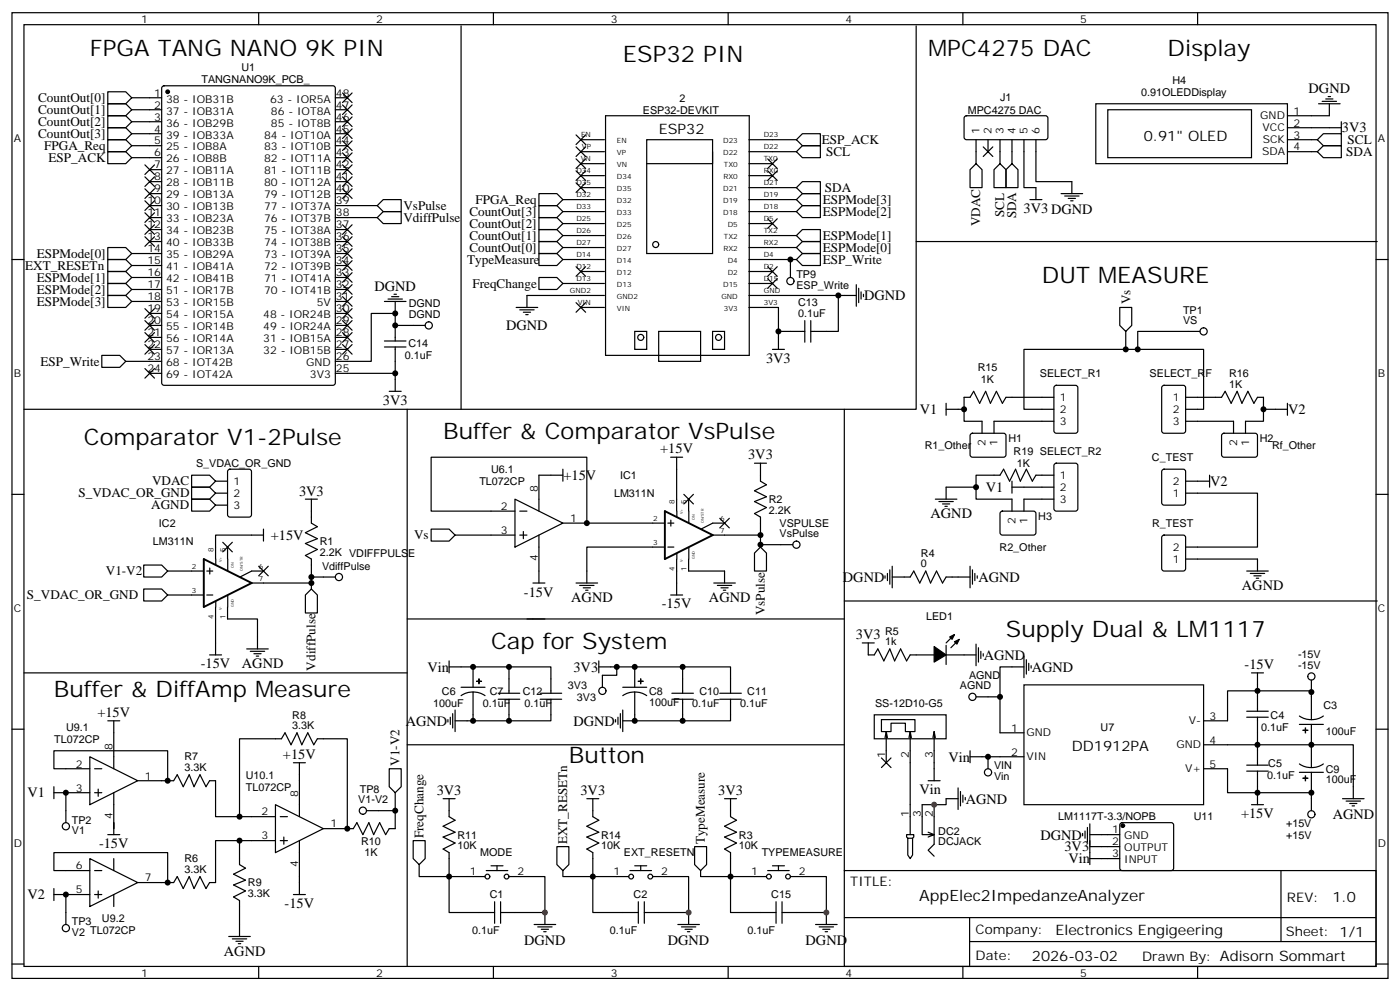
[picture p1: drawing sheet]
<svg xmlns="http://www.w3.org/2000/svg" width="412mm" height="292mm" viewBox="0 0 412 292" stroke-linecap="round" stroke-linejoin="round" font-family="sans-serif">
<g fill="none" stroke="#000" stroke-width=".35">
<path d="M3.5 3.7h405.4v284.4h-405.4zM7.1 7.3h398.2v277.3h-398.2zM76.2 3.7v3.6M135.8 7.6v112.9M145.3 3.7v3.6M214.5 3.7v3.6M269.9 7.6v112.9h-262.8M283.6 3.7v3.6M352.8 3.7v3.6M31.7 37.6h5.3l1.8 1.8-1.8 1.7h-5.3zM31.7 34.1h5.3l1.8 1.7-1.8 1.8h-5.3zM31.7 30.6h5.3l1.8 1.7-1.8 1.8h-5.3z"/>
<path d="M31.7 27h5.3l1.8 1.8-1.8 1.8h-5.3zM38.8 28.8h8.8M38.8 32.3h8.8M38.8 35.8h8.8M38.8 39.4h8.8M47.9 25.5l.4-.2h49.8l.6 .4 .1 87-.5 .7-50 .1-.6-.5-.1-87zM98.8 28.8h3.5M98.8 32.3h3.5M98.8 35.8h3.5M98.8 39.4h3.5M100.9 27.4l2.8 2.8M100.9 30.9l2.8 2.8"/>
<path d="M100.9 34.4l2.8 2.9M100.9 38l2.8 2.8M103.7 27.4l-2.8 2.8M103.7 30.9l-2.8 2.8M103.7 34.4l-2.8 2.9M103.7 38l-2.8 2.8M169.7 39.7l2.8 2.8M172.5 39.7l-2.8 2.8M178.4 34.1h42.3v70.5h-42.3zM284.2 34.3l.5-.2h23.5l.5 .7-.1 5.9-.6 .4h-23.6l-.4-.7v-5.6zM322.8 30.6h56.4v17.6h-56.4zM326.3 32.3h42.4v14.1h-42.4z"/>
<path d="M379.2 37.6h15.9M388.4 30.6h6.4M389.5 29.8h4.2M389.8 39.4h5.3v3.5h-5.3l-1.7-1.8zM390.5 29.1h2.1M391.2 28.4h.7M391.6 30.6v3.5h-12.4M395.1 35.8v3.6M31.7 41.1h5.3l1.8 1.8-1.8 1.8h-5.3zM31.7 44.7h5.3l1.8 1.7-1.8 1.8h-5.3zM38.8 42.9h8.8M38.8 46.4h8.8"/>
<path d="M42.7 48.5l2.8 2.9M42.7 52.1l2.8 2.8M42.7 55.6l2.8 2.8M42.7 59.1l2.8 2.8M44.1 50h3.5M44.1 53.5h3.5M44.1 57h3.5M45.5 48.5l-2.8 2.9M45.5 52.1l-2.8 2.8M45.5 55.6l-2.8 2.8M45.5 59.1l-2.8 2.8M98.8 42.9h3.5"/>
<path d="M98.8 46.4h3.5M98.8 50h3.5M98.8 53.5h3.5M98.8 57h3.5M100.9 41.5l2.8 2.8M100.9 45l2.8 2.8M100.9 48.5l2.8 2.9M100.9 52.1l2.8 2.8M100.9 55.6l2.8 2.8M103.7 41.5l-2.8 2.8M103.7 45l-2.8 2.8M103.7 48.5l-2.8 2.9"/>
<path d="M103.7 52.1l-2.8 2.8M103.7 55.6l-2.8 2.8M158.7 57h5.3l1.8 1.8-1.8 1.7h-5.3zM165.8 58.8h12.2M169.7 53.8l2.8 2.9M169.7 50.3l2.8 2.8M169.7 46.8l2.8 2.8M169.7 43.3l2.8 2.8M171.1 55.2h6.9M171.1 51.7h6.9M171.1 48.2h6.9M171.1 44.7h6.9"/>
<path d="M171.1 41.1h6.9M172.5 53.8l-2.8 2.9M172.5 50.3l-2.8 2.8M172.5 46.8l-2.8 2.8M172.5 43.3l-2.8 2.8M190.5 41.1h19.4v33.5h-19.4zM209.9 44.7v3.5h-19.4M220.6 58.8h14M220.6 55.2h14M220.6 51.7h6.9M220.6 48.2h6.9M220.6 44.7h14"/>
<path d="M220.6 41.1h14M226.1 46.8l2.9 2.8M226.1 50.3l2.9 2.8M229 46.8l-2.9 2.8M229 50.3l-2.9 2.8M234.6 41.1l1.8-1.7h5.3v3.5h-5.3zM236.4 57h5.3v3.5h-5.3l-1.8-1.7zM236.4 53.5h5.3v3.5h-5.3l-1.8-1.8zM236.4 42.9h5.3v3.5h-5.3l-1.8-1.7zM287.5 48.2l1.8 1.8v5.2h-3.5v-5.2zM287.5 41.1v7.1M289.6 43.3l2.9 2.8"/>
<path d="M291 41.1v3.6M292.5 43.3l-2.9 2.8M294.6 48.2l1.7 1.8v5.2h-3.5v-5.2zM294.6 41.1v7.1M296.3 50l1.8-1.8 1.8 1.8v5.2h-3.6zM298.1 41.1v7.1M301.6 41.1v14.1h3.6v3.6M303.4 58.8h3.5M305.2 41.1v12.4h10.5v3.5M312.6 57h6.3M313.6 57.7h4.3M314.7 58.4h2.1"/>
<path d="M315.4 59.1h.7M379.2 44.7h8.9M379.2 41.1h8.9M389.8 42.9h5.3v3.5h-5.3l-1.7-1.7zM3.5 76.4h3.6M31.7 76.4h5.3l1.8 1.8-1.8 1.7h-5.3zM31.7 79.9h5.3l1.8 1.8-1.8 1.8h-5.3zM31.7 72.9h5.3l1.8 1.7-1.8 1.8h-5.3zM38.8 74.6h8.8M38.8 78.2h8.8M42.7 62.7l2.8 2.8M42.7 66.2l2.8 2.8"/>
<path d="M42.7 69.7l2.8 2.8M44.1 60.5h3.5M44.1 64.1h3.5M44.1 67.6h3.5M44.1 71.1h3.5M45.5 62.7l-2.8 2.8M45.5 66.2l-2.8 2.8M45.5 69.7l-2.8 2.8M98.8 60.5h12.3M98.8 64.1h12.3M98.8 67.6h3.5M98.8 71.1h3.5"/>
<path d="M98.8 74.6h3.5M98.8 78.2h3.5M100.9 66.2l2.8 2.8M100.9 69.7l2.8 2.8M100.9 73.2l2.8 2.9M100.9 76.8l2.8 2.8M103.7 66.2l-2.8 2.8M103.7 69.7l-2.8 2.8M103.7 73.2l-2.8 2.9M103.7 76.8l-2.8 2.8M111.1 64.1l1.8-1.8h5.3v3.5h-5.3zM111.1 60.5l1.8-1.7h5.3v3.5h-5.3z"/>
<path d="M158.7 74.6h5.3l1.8 1.8-1.8 1.8h-5.3zM158.7 64.1h5.3l1.8 1.7-1.8 1.8h-5.3zM158.7 60.5h5.3l1.8 1.8-1.8 1.8h-5.3zM158.7 67.6h5.3l1.8 1.8-1.8 1.7h-5.3zM158.7 71.1h5.3l1.8 1.8-1.8 1.7h-5.3zM165.8 76.4h12.2M165.8 72.9h12.2M165.8 69.4h12.2M165.8 65.8h12.2M165.8 62.3h12.2M169.7 78.5l2.8 2.9M171.1 79.9h6.9"/>
<path d="M172.5 78.5l-2.8 2.9M220.6 76.4h14M220.6 79.9h6.9M220.6 72.9h14M220.6 69.4h14M220.6 65.8h6.9M220.6 62.3h14M226.1 64.4l2.9 2.8M226.1 78.5l2.9 2.9M229 64.4l-2.9 2.8M229 78.5l-2.9 2.9M232.8 76.4v5.3"/>
<path d="M234.6 76.4l1.8-1.8h5.3v3.6h-5.3zM236.4 71.1h5.3v3.5h-5.3l-1.8-1.7zM236.4 67.6h5.3v3.5h-5.3l-1.8-1.7zM236.4 60.5h5.3v3.6h-5.3l-1.8-1.8zM269.9 71.1h135.8M405.3 76.4h3.6M31.7 87h5.3l1.8 1.8-1.8 1.7h-5.3zM31.7 83.5h5.3l1.8 1.7-1.8 1.8h-5.3zM38.8 81.7h8.8M38.8 85.2h8.8M38.8 88.8h8.8M42.7 97.9l2.8 2.9"/>
<path d="M42.7 94.4l2.8 2.8M42.7 90.9l2.8 2.8M44.1 92.3h3.5M44.1 95.8h3.5M44.1 99.3h3.5M45.5 97.9l-2.8 2.9M45.5 94.4l-2.8 2.8M45.5 90.9l-2.8 2.8M98.8 81.7h3.5M98.8 85.2h3.5M98.8 88.8h3.5M98.8 92.3h3.5"/>
<path d="M98.8 95.8h3.5M98.8 99.3h3.5M100.9 80.3l2.8 2.8M100.9 83.8l2.8 2.8M100.9 87.3l2.8 2.9M100.9 90.9l2.8 2.8M100.9 94.4l2.8 2.8M100.9 97.9l2.8 2.9M103.7 80.3l-2.8 2.8M103.7 83.8l-2.8 2.8M103.7 87.3l-2.8 2.9M103.7 90.9l-2.8 2.8"/>
<path d="M103.7 94.4l-2.8 2.8M103.7 97.9l-2.8 2.9M113.2 88.8h6.4M114.3 88.1h4.2M115.4 87.3h2.1M116.1 86.6h.7M116.4 92.3h-7v14.1h-10.6M116.4 92.3v3.5h8.8M116.4 88.8v3.5M116.4 95.8v4.6M152 90.5h6.4M153.1 91.2h4.2"/>
<path d="M154.2 91.9h2.1M154.9 92.6h.7M158.7 81.7h5.3l1.8 1.8-1.8 1.7h-5.3zM165.8 83.5h12.2M169.7 89.1l2.8 2.8M171.1 90.5h6.9M172.5 89.1l-2.8 2.8M178 87h-22.8v3.5M187 97.6h3.5v5.3h-3.5zM194 97.6h12.4v8.8h-12.4zM209.9 97.6h3.5v5.3h-3.5zM220.6 90.5h8.7v12.4"/>
<path d="M220.6 87h31.6M220.6 83.5h6.9M226.1 82.1l2.9 2.8M229 82.1l-2.9 2.8M229.3 97.6h7.8M237.1 94.4v6.4M238.8 94.4v6.4M246.9 87v10.6h-8.1M252.2 83.8v6.4M252.9 84.9v4.2M253.6 85.9v2.2M254.4 86.6v.7"/>
<path d="M329.8 90.5h3.6v5.3l-1.8 1.8-1.8-1.8zM331.6 97.6v5.3M353.5 97.6h-18.4v5.3M30 104.6h5.3l1.7 1.8-1.7 1.8h-5.3zM37 106.4h10.6M42.7 108.5l2.8 2.8M42.7 101.5l2.8 2.8M44.1 102.9h3.5M44.1 109.9h3.5M45.5 108.5l-2.8 2.8M45.5 101.5l-2.8 2.8M98.8 109.9h17.6v5.3"/>
<path d="M98.8 102.9h3.5M100.9 101.5l2.8 2.8M103.7 101.5l-2.8 2.8M113.2 100.4h6.4M113.2 102.2h6.4M114.7 115.2h3.5M116.4 102.2v7.7M227.5 102.9h3.6M278.7 118.7v3.6M310.4 117h-14.1l-1 1.7-1.8-3.5-1.8 3.5-1.4-3.5-1.7 3.5-1.8-3.5-1 1.8h-1.8v3.5M310.7 113.7l.4-.2h5.7l.6 .4 .1 13-.5 .6-5.9 .1-.6-.5-.1-12.9zM342.4 113.7l.5-.2h5.6l.7 .4v13l-.4 .6-5.9 .1-.7-.5v-12.9z"/>
<path d="M349.2 117h10.6l1.1-1.8 1.8 3.5 1.7-3.5 1.4 3.5 1.8-3.5 1.8 3.5 1-1.7h1.8v3.5M379.2 118.7v3.6M56.4 139.9h5.3l1.8 1.8-1.8 1.7h-5.3zM67.3 138.4l.4-.3h5.7l.6 .5 .1 13-.5 .6-5.9 .1-.6-.5-.1-12.9zM119.9 120.5v164.1M165.8 139.9h-7.1v10.6M165.8 138.1v3.6M197.6 134.6h3.5M199.3 134.6l.1 17.6M222.2 136.4h3.6M224 136.4v5.3l1.8 1-3.6 1.8 3.6 1.8-3.6 1.4 3.6 1.7-3.6 1.8 1.8 1.1v5.3h-14M248.7 120.5v135.8"/>
<path d="M278.7 120.5h5.3v3.5h5.3v3.6M286 127.8l.5-.2h9.4l.4 .7v5.9l-.7 .4h-9.4l-.4-.7v-5.6zM310.4 120.5h-8.8v-17.6h52.9v17.6h-5.3M310.4 124h-17.6v3.6M310.4 139.9h-5.2l-1.1 1.8-1.8-3.6-1.7 3.6-1.4-3.6-1.8 3.6-1.8-3.6-1 1.8h-7.1v3.5M310.7 136.6l.4-.2h5.7l.6 .4 .1 13-.5 .6-5.9 .1-.6-.5-.1-12.9zM342.4 138.4l.5-.3h5.6l.7 .5v9.4l-.4 .7h-5.9l-.7-.4v-9.4zM349.2 124h14.2v3.6M356.3 139.9v3.5M360.1 127.8l.4-.2h9.5l.4 .7v5.9l-.7 .4h-9.4l-.5-.7v-5.6zM379.2 120.5h-7v3.5h-5.3v3.6M3.5 145.6h3.6"/>
<path d="M56.4 143.4h5.3l1.8 1.8-1.8 1.8h-5.3zM56.4 147h5.3l1.8 1.7-1.8 1.8h-5.3zM63.5 148.7h3.5M63.5 141.7h3.5M63.5 145.2h3.5M65.6 159.7l2.8 2.8M68.4 159.7l-2.8 2.8M77.6 157.6h-14.1v7M77.6 155.8v3.5M90 147h3.5M91.7 147v7l1.8 1.1-3.5 1.7 3.5 1.8-3.5 1.4 3.5 1.8-3.5 1.7 1.7 1.1v7.1M127 155.8h5.3l1.8 1.8-1.8 1.7h-5.3z"/>
<path d="M134.1 157.6h17.6M151.7 147l14.1 7-14.1 7.1zM151.7 150.5h-24.7v-15.9h45.9v19.4h22.8M153.1 157.6h2.1M153.1 150.5h2.1M154.2 156.5v2.1M158.7 157.6v14.1M165.8 154h7.1M196.7 154h1.8M197.6 153.1v1.8M201.4 145.6l2.9 2.8M202.8 147v3.4"/>
<path d="M202.9 150.5v3.4M204.3 145.6l-2.9 2.8M212 152.6l2.8 2.8M213.4 154h-3.4l-3.4 1.8M214.8 152.6l-2.8 2.8M224 157.6v3.5M275.5 147h6.4M276.6 147.7h4.2M277.6 148.4h2.2M278.3 149.1h.7M278.7 147v-3.6h8.8v3.6h10.6v3.5M294.8 150.7l.5-.2 9.4 .1 .5 .6-.1 5.9-.7 .5-9.4-.1-.4-.7v-5.6z"/>
<path d="M298.1 141.7v3.5M298.1 143.4h12.3M310.4 147h-8.8v3.5M342.4 157.8l.5-.2h5.6l.7 .4v9.4l-.4 .7h-5.9l-.7-.4v-9.4zM349.2 145.2h21.2v15.9h-21.2M349.2 141.7h7.1M405.3 145.6h3.6M42.3 166.4h5.3l1.8 1.7-1.8 1.8h-5.3zM42.3 173.4h5.3l1.8 1.8-1.8 1.8h-5.3zM49.4 168.1h10.5M49.4 175.2h10.5M60.9 168.1h1.8"/>
<path d="M60.9 175.2h1.8M61.8 167.3v1.7M63.5 178.8v14M63.6 164.6v1.7M63.6 177.1v1.6M67 178.8v3.4h8.8v8.9M67 161.1v3.5M67.1 164.6v3.4M67.1 175.3v3.4M74.1 171.7h17.6v1.7M76.2 166.7l2.8 2.8M77.6 168.1h-3.5l-3.3 1.8"/>
<path d="M79 166.7l-2.8 2.8M90 175.2l1.7-1.8 1.8 1.8v5.3h-3.5zM91.7 169.9h7.1M157 171.7h3.5M169.7 171.7h6.3M170.7 172.4h4.3M171.8 173.1h2.1M172.5 173.8h.7M195.7 161.1h-22.8v10.6M196.7 161.1h1.8M197.6 175.2h3.5M199.4 162.9l-.1 12.3"/>
<path d="M202.8 164.7v3.4h10.6v3.6M202.9 161.2v3.4M210.3 171.7h6.3M211.3 172.4h4.2M212.4 173.1h2.1M213.1 173.8h.7M224 161.1l1.8 1.7v5.3h-3.6v-5.3zM224 160.4h9.5M248.7 177h157M260.7 169.5v.8M261.4 168.8v2.2M262.1 167.8v4.2"/>
<path d="M262.8 169.9h5.3l1.1-1.8 1.7 3.6 1.8-3.6 1.4 3.6 1.8-3.6 1.7 3.6 1.1-1.8h7.1M262.8 166.7v6.4M285.8 166.7v6.4M286.5 167.8v4.2M287.2 168.8v2.2M287.9 169.5v.8M349.2 164.6h21.2v3.5M367.2 168.1h6.4M368.3 168.8h4.2M369.4 169.5h2.1M370.1 170.3h.7M7.1 198.1h112.8"/>
<path d="M61.7 192.8h3.6M72.7 191.1h6.3M73.7 191.8h4.3M74.8 192.5h2.1M75.5 193.2h.7M119.9 182.2h128.8M132.3 196.4h17.6v7.7M132.3 194.6v3.5M139.3 196.4v6M149.9 196.4h12.4v7.7M176.4 196.4h38.8v7.7M176.4 194.6v3.5"/>
<path d="M181.7 196.4v2.4h-4.3v3.6M187 196.4v6M201.1 196.4v7.7M254 189.3h3.5M255.8 189.3v3.5h1.7l1.1-1.7 1.7 3.5 1.8-3.5 1.4 3.5 1.8-3.5 1.8 3.5 1-1.8h7.1M278.7 192.8h8.8M287.5 189.7v6.3M288.2 190.7v4.2M288.9 191.8v2.1M289.6 192.5v.7M301.6 196.4h-7v19.4h7M301.6 193.2v6.3"/>
<path d="M302.3 194.2v4.3M303 195.3v2.1M303.7 196v.7M368.7 198.1h3.5M370.4 198.1v11.3M3.5 214.7h3.6M31.7 212.2h3.6M33.5 212.2v14.1M119.9 219.3h128.8M131.9 211.9v.7M132.6 211.2v2.1M133.3 210.1v4.2"/>
<path d="M134.1 209.1v6.3M135.8 202.4h7.1M139.3 203.8l-1.8 .2-1.7 .8M139.3 203.8l1.9 .2 1.7 .8M139.3 203.8v8.4h-5.2M146.8 205.9h6.3M146.8 204.1h6.3M149.9 205.9v6.3h-10.6M159.1 205.9h6.4M159.1 204.1h6.4M162.3 205.9v6.3h-12.4M181.3 211.9v.7"/>
<path d="M182 211.2v2.1M182.7 210.1v4.2M183.4 212.2h3.6M183.4 202.4h7.1M183.4 209.1v6.3M187 203.8l-1.9 .2-1.7 .8M187 203.8l1.8 .2 1.7 .8M187 203.8v8.4h14.1v-6.3M197.9 205.9h6.4M197.9 204.1h6.4M212 205.9h6.4M212 204.1h6.4"/>
<path d="M215.2 205.9v6.3h-14.1M257.5 210.5h21.2v7h-21.2zM259.6 211.9h9.9v3.5h-2.8v-2.5h-4.2v2.5h-2.9zM261.1 215.4l-.4 1.8M261.4 217.2l-.3-1.8v9.2M268.1 215.4l-.3 1.8M268.5 217.2l-.4-1.8v30.3M275.2 215.4l-.4 1.8M275.5 217.2l-.3-1.8v14.5M287.5 205.2h7.1M301.6 201.6h52.9v35.3h-52.9zM354.5 219.3h44.1v15.9"/>
<path d="M367.2 211.2h6.4M367.2 209.4h6.4M370.4 211.2v14.1M382.8 210.8l1.6 .8 1.9 .3M382.8 213.3h7M386.3 211.9v-8.5h-24.7v8.8h-7.1M386.3 200.2v3.6M386.3 213.3v12.7M389.8 210.8l-1.7 .8-1.8 .3M405.3 214.7h3.6M15.9 233.4h10.6M15.9 231.6v3.6"/>
<path d="M19.4 233.4v8.8M26.5 222.8l14.1 7.1-14.1 7zM26.5 226.3h-10.6v-5.2h33.5v8.8M27.9 226.3h2.1M27.9 233.4h2.1M28.9 232.3v2.2M33.5 233.4v12.3M40.6 229.9h10.6l1-1.8 1.8 3.5 1.7-3.5 1.4 3.5 1.8-3.5 1.8 3.5 1-1.7h1.8v10.6h17.6M81.1 236.9l14.1 7.1-14.1 7zM86.4 224.6h3.6M88.2 224.6v15.9M107.9 238.7h8.5"/>
<path d="M114.7 226.3h3.5v5.3l-1.8 1.8-1.7-1.8zM116.4 233.4v10.6h-1.7l-1.1 1.7-1.8-3.5-1.7 3.5-1.4-3.5-1.8 3.5-1.8-3.5-1 1.8h-8.9M130.5 235.2h3.6M132.3 235.2v5.3l1.8 1-3.6 1.8 3.6 1.7-3.6 1.5 3.6 1.7-3.6 1.8 1.8 1v17.7h13.4M172.9 235.2h3.5M174.6 235.2v5.3l1.8 1-3.5 1.8 3.5 1.7-3.5 1.5 3.5 1.7-3.5 1.8 1.7 1v17.7h13.4M213.4 235.2h3.6M215.2 235.2v5.3l1.8 1-3.6 1.8 3.6 1.7-3.6 1.5 3.6 1.7-3.6 1.8 1.8 1v17.7h13.4M259.6 223.2l2.9 2.8M262.5 223.2l-2.9 2.8M273.4 229.9h3.5M275.2 236.9v11.7l-1.8 1.7 1.8 1.8"/>
<path d="M282.2 235.2h-3.5v1.7h-7.1v8.8h3.6l-1.8 .8M282.2 232v6.3M282.9 233v4.3M283.6 234.1v2.1M284.3 234.8v.7M285.8 222.8h15.8M285.8 221.1v3.5M291 222.8v3.5M354.5 226.3h7.1v7.1h24.7v5.3M367.2 227h6.4M367.2 225.3h6.4M368.7 236.9h3.5"/>
<path d="M370.4 227v9.9M382.8 224.9l1.6 .8 1.9 .3M382.8 227.4h7M386.3 227.4v6M389.8 224.9l-1.7 .9-1.8 .2M395.5 235.2h6.3M396.5 235.9h4.3M397.6 236.6h2.1M398.3 237.3h.7M20.5 243.3a1.06 1.06 0 0 0-1.5-1 1.06 1.06 0 0 0-.3 1.8 1.06 1.06 0 0 0 1.7-.5l.1-.3M26.5 252.8l14.1 7.1-14.1 7zM26.5 256.3h-10.6v-5.3h33.5v8.9"/>
<path d="M27.9 256.3h2.1M31.7 245.7h3.6M33.5 252.8v3.5M70.6 240.5v-23h12.3l1.1-1.7 1.7 3.5 1.8-3.5 1.4 3.5 1.8-3.5 1.7 3.5 1.1-1.8h8.8v26.5M70.6 247.5v7.1l1.7 1-3.5 1.8 3.5 1.8-3.5 1.4 3.5 1.7-3.5 1.8 1.8 1v10.6M81.1 247.5h-17.6v12.4h-1.8l-1 1.7-1.8-3.5-1.8 3.5-1.4-3.5-1.7 3.5-1.8-3.5-1 1.8h-10.6M82.5 240.5h2.2M82.5 247.5h2.2M83.6 246.5v2.1M88.2 247.5v15.9M121.7 247.5h3.5v5.3l-1.7 1.8-1.8-1.8zM123.5 254.6v3.5h19.4"/>
<path d="M143.2 256.3h6.4M144.6 254.9h3.6M146.4 254.9v1.4M149.9 258.1h10.6v10.6h-13M164 249.3h3.6v5.3l-1.8 1.7-1.8-1.7zM165.8 256.3v1.8h19.4M185.6 256.3h6.3M187 254.9h3.5M188.7 254.9v1.4M192.3 258.1h10.5v10.6h-13M204.6 249.3h3.5v5.3l-1.7 1.7-1.8-1.7zM206.4 256.3v1.8h19.4"/>
<path d="M226.1 256.3h6.4M227.5 254.9h3.6M229.3 254.9v1.4M232.8 258.1h10.6v10.6h-13M248.7 256.3h156.6v28.3h-156.6zM267.4 246.8h1.4v4.9l-.7 1.1-.7-1.1zM267.4 246.8l-.3-.3v-.8h2.1v.8l-.4 .3M273.4 245l1.8 .7M318.9 245.4v.7M319.6 244.7v2.1M320.3 243.6v4.3M321 245.7h8.8"/>
<path d="M321 249.3h8.8M321 252.8h8.8M321 242.6v12M330.1 242.4l.5-.2h14.4l.5 .2 .2 .5v12.7l-.2 .5-.5 .2h-14.4l-.5-.2-.3-.5v-12.7zM377.3 256.4v20.8M15.9 263.4h10.6M15.9 261.6v3.5M19.4 263.4v8.8M27.9 263.4h2.1M28.9 262.3v2.1M33.5 263.4v3.5M67.4 275.7h6.3"/>
<path d="M68.4 276.4h4.3M69.5 277.1h2.1M70.2 277.8h.7M86.4 263.4h3.6M145.7 265.5v6.4M147.5 265.5v6.4M157.3 272.2h6.4M158.4 272.9h4.2M159.5 273.6h2.1M160.2 274.3h.7M160.5 268.7v3.5M188 265.5v6.4"/>
<path d="M189.8 265.5v6.4M199.7 272.2h6.3M200.7 272.9h4.3M201.8 273.6h2.1M202.5 274.3h.7M202.8 268.7v3.5M228.6 265.5v6.4M230.4 265.5v6.4M240.2 272.2h6.4M241.3 272.9h4.2M242.4 273.6h2.1M243.1 274.3h.7"/>
<path d="M243.4 268.7v3.5M248.7 270.2h156.5M285.6 277.2h119.6M285.6 270.2v14.1M3.5 283.8h3.6M76.2 284.6v3.5M145.3 284.6v3.5M214.5 284.6v3.5M283.6 284.6v3.5M352.8 284.6v3.5M405.3 283.8h3.6"/>
<circle cx="193.1" cy="72" r=".88"/>
<circle cx="126.3" cy="95.8" r="1.06"/>
<circle cx="188.7" cy="99.3" r=".88"/>
<circle cx="211.7" cy="99.3" r=".88"/>
<circle cx="232.8" cy="82.8" r="1.06"/>
<circle cx="354.5" cy="97.6" r="1.06"/>
<circle cx="99.8" cy="169.9" r="1.06"/>
<circle cx="234.6" cy="160.4" r="1.06"/>
<circle cx="386.3" cy="199.2" r="1.06"/>
<circle cx="177.4" cy="203.4" r="1.06"/>
<circle cx="286.5" cy="205.2" r="1.06"/>
<circle cx="106.9" cy="238.7" r="1.06"/>
<circle cx="291" cy="227.4" r="1.06"/>
<circle cx="386.3" cy="239.8" r="1.06"/>
<circle cx="143.6" cy="258.1" r=".71"/>
<circle cx="149.2" cy="258.1" r=".71"/>
<circle cx="185.9" cy="258.1" r=".71"/>
<circle cx="191.6" cy="258.1" r=".71"/>
<circle cx="226.5" cy="258.1" r=".71"/>
<circle cx="232.1" cy="258.1" r=".71"/>
<circle cx="19.4" cy="273.3" r="1.06"/>
</g>
<g fill="#000" stroke="#000" stroke-width=".35">
<path d="M141.1 199.9v1.4zM188.7 199.9v1.4zM275.2 190.4l3.5 2.4-3.5 2.1zM278.7 190v5.7zM278.7 189.3l1.4-1.4zM280.1 190.7l1.4-1.4zM279.8 187.5l1.4-.7-.7 1.4zM281.2 188.9l1.4-.7-.7 1.5zM140.4 200.6h1.4zM188 200.6h1.4zM383.8 215l1.4 .1zM384.5 214.3l.1 1.5z"/>
<path d="M383.8 229.1l1.4 .1zM384.5 228.5l.1 1.4z"/>
<circle cx="49.4" cy="27" r=".53"/>
<circle cx="330.7" cy="243.1" r=".53"/>
</g>
<path d="M195.8 150.5l14.2 7.1-14.2 7zM60 164.6l14.1 7.1-14.1 7z" fill="none" stroke="#000" stroke-width=".56"/>
<g fill="#000">
<circle cx="232.8" cy="76.4" r=".88"/>
<circle cx="116.4" cy="92.3" r=".88"/>
<circle cx="116.4" cy="95.8" r=".88"/>
<circle cx="229.3" cy="97.6" r=".88"/>
<circle cx="246.9" cy="87" r=".88"/>
<circle cx="116.4" cy="109.9" r=".88"/>
<circle cx="331.6" cy="102.9" r=".88"/>
<circle cx="335.1" cy="102.9" r=".88"/>
<circle cx="284" cy="120.5" r=".88"/>
<circle cx="372.2" cy="120.5" r=".88"/>
<circle cx="172.9" cy="154" r=".88"/>
<circle cx="224" cy="157.6" r=".88"/>
<circle cx="287.5" cy="143.4" r=".88"/>
<circle cx="91.7" cy="169.9" r=".88"/>
<circle cx="91.7" cy="171.7" r=".88"/>
<circle cx="224" cy="160.4" r=".88"/>
<circle cx="139.3" cy="196.4" r=".88"/>
<circle cx="149.9" cy="196.4" r=".88"/>
<circle cx="181.7" cy="196.4" r=".88"/>
<circle cx="187" cy="196.4" r=".88"/>
<circle cx="201.1" cy="196.4" r=".88"/>
<circle cx="139.3" cy="212.2" r=".88"/>
<circle cx="149.9" cy="212.2" r=".88"/>
<circle cx="187" cy="212.2" r=".88"/>
<circle cx="201.1" cy="212.2" r=".88"/>
<circle cx="294.6" cy="205.2" r=".88"/>
<circle cx="370.4" cy="203.4" r=".88"/>
<circle cx="370.4" cy="219.3" r=".88"/>
<circle cx="386.3" cy="219.3" r=".88"/>
<circle cx="386.3" cy="203.8" r=".88"/>
<circle cx="19.4" cy="233.4" r=".88"/>
<circle cx="49.4" cy="229.9" r=".88"/>
<circle cx="116.4" cy="238.7" r=".88"/>
<circle cx="291" cy="222.8" r=".88"/>
<circle cx="370.4" cy="233.4" r=".88"/>
<circle cx="386.3" cy="233.4" r=".88"/>
<circle cx="49.4" cy="259.9" r=".88"/>
<circle cx="70.6" cy="240.5" r=".88"/>
<circle cx="70.6" cy="247.5" r=".88"/>
<circle cx="102.3" cy="244" r=".88"/>
<circle cx="132.3" cy="258.1" r=".88"/>
<circle cx="174.6" cy="258.1" r=".88"/>
<circle cx="19.4" cy="263.4" r=".88"/>
</g>
<g fill="#c00">
<circle cx="275.2" cy="236.9" r=".88"/>
<circle cx="160.5" cy="268.7" r=".88"/>
<circle cx="202.8" cy="268.7" r=".88"/>
<circle cx="243.4" cy="268.7" r=".88"/>
</g>
<circle cx="215.2" cy="258.1" r=".88" fill="#000"/>
<g font-size="6.7">
<text x="26.5" y="16.4">FPGA TANG NANO 9K PIN</text>
<text x="273.4" y="16.4">MPC4275 DAC</text>
<text x="344" y="16.4">Display</text>
<text x="183.4" y="18.2">ESP32 PIN</text>
<text x="306.9" y="83.5">DUT MEASURE</text>
<text x="24.7" y="131.1">Comparator V1-2Pulse</text>
<text x="130.5" y="129.3">Buffer &amp; Comparator VsPulse</text>
<text x="144.6" y="191.1">Cap for System</text>
<text x="296.3" y="187.5">Supply Dual &amp; LM1117</text>
<text x="15.9" y="205.2">Buffer &amp; DiffAmp Measure</text>
<text x="167.6" y="224.6">Button</text>
</g>
<text font-size="4.6" x="270.8" y="265.4">AppElec2ImpedanzeAnalyzer</text>
<g font-size="4.2">
<text x="385.5" y="27.3">DGND</text>
<text x="194" y="39.4">ESP32</text>
<text x="336.9" y="41.5">0.91&quot; OLED</text>
<text x="395.3" y="39">3V3</text>
<text x="301.5" y="62.7">3V3 DGND</text>
<text x="110.3" y="85.5">DGND</text>
<text x="254.5" y="88.5">DGND</text>
<text x="149.1" y="97.3">DGND</text>
<text x="225.7" y="106.9">3V3</text>
<text x="112.8" y="119.2">3V3</text>
<text x="271" y="121.9">V1</text>
<text x="379.4" y="122">V2</text>
<text x="194.5" y="133.5">+15V</text>
<text x="220.4" y="135.2">3V3</text>
<text x="166" y="141.4">+15V</text>
<text x="356.5" y="143.1">V2</text>
<text x="88.1" y="145.9">3V3</text>
<text x="290.4" y="144.8">V1</text>
<text x="274.1" y="152.6">AGND</text>
<text x="79.8" y="159">+15V</text>
<text x="248.3" y="171.4">DGND</text>
<text x="288.2" y="171.3">AGND</text>
<text x="365.8" y="173.8">AGND</text>
<text x="154.3" y="175.7">-15V</text>
<text x="168.3" y="177.3">AGND</text>
<text x="195" y="179.1">-15V</text>
<text x="208.8" y="177.3">AGND</text>
<text x="252.1" y="188.2">3V3</text>
<text x="59.2" y="196.8">-15V</text>
<text x="71.3" y="196.7">AGND</text>
<text x="125.9" y="197.8">Vin</text>
<text x="168.9" y="197.8">3V3</text>
<text x="289.8" y="194.3">AGND</text>
<text x="303.9" y="197.8">AGND</text>
<text x="366.6" y="197.1">-15V</text>
<text x="28.7" y="211.1">+15V</text>
<text x="119.5" y="213.7">AGND</text>
<text x="168.9" y="213.7">DGND</text>
<text x="315.7" y="221.1">DD1912PA</text>
<text x="83.4" y="223.5">+15V</text>
<text x="279.4" y="224.3">Vin</text>
<text x="270.8" y="233.9">Vin</text>
<text x="8.1" y="234.8">V1</text>
<text x="128.6" y="234.1">3V3</text>
<text x="171" y="234.1">3V3</text>
<text x="211.6" y="234.1">3V3</text>
<text x="284.5" y="236.6">AGND</text>
<text x="365.6" y="240.9">+15V</text>
<text x="392.6" y="241.3">AGND</text>
<text x="29.2" y="249.7">-15V</text>
<text x="306.5" y="247.2">DGND</text>
<text x="313.6" y="250.7">3V3</text>
<text x="314.7" y="254.2">Vin</text>
<text x="8.1" y="264.8">V2</text>
<text x="83.8" y="267.4">-15V</text>
<text x="392.5" y="265.6">1.0</text>
<text x="310.9" y="275.2">Electronics Engigeering</text>
<text x="66" y="281.4">AGND</text>
<text x="154.4" y="278.3">DGND</text>
<text x="196.7" y="278.3">DGND</text>
<text x="237.3" y="278.3">DGND</text>
<text x="304" y="283">2026-03-02</text>
</g>
<g font-size="3.9">
<text x="11.3" y="33.5">CountOut[1]</text>
<text x="11.3" y="30">CountOut[0]</text>
<text x="11.3" y="40.6">CountOut[3]</text>
<text x="11.3" y="37.1">CountOut[2]</text>
<text x="13" y="44.2">FPGA_Req</text>
<text x="14.3" y="47.7">ESP_ACK</text>
<text x="242.1" y="42.4">ESP_ACK</text>
<text x="243.3" y="45.9">SCL</text>
<text x="396.6" y="45.9">SDA</text>
<text x="397" y="42.4">SCL</text>
<text x="243" y="56.5">SDA</text>
<text x="118.8" y="61.7">VsPulse</text>
<text x="118.8" y="65.3">VdiffPulse</text>
<text x="138.3" y="63.6">CountOut[3]</text>
<text x="140" y="60">FPGA_Req</text>
<text x="242.4" y="63.5">ESPMode[2]</text>
<text x="242.4" y="60">ESPMode[3]</text>
<text x="295.8" y="64" transform="rotate(-90 295.8 64)">SCL</text>
<text x="299.4" y="64.3" transform="rotate(-90 299.4 64.3)">SDA</text>
<text x="138.3" y="67.1">CountOut[2]</text>
<text x="138.3" y="70.6">CountOut[1]</text>
<text x="242.4" y="70.6">ESPMode[1]</text>
<text x="288.8" y="66.6" transform="rotate(-90 288.8 66.6)">VDAC</text>
<text x="10.9" y="75.9">ESPMode[0]</text>
<text x="137.6" y="77.7">TypeMeasure</text>
<text x="138.3" y="74.1">CountOut[0]</text>
<text x="242.4" y="77.7">ESP_Write</text>
<text x="242.4" y="74.1">ESPMode[0]</text>
<text x="7.4" y="79.4">EXT_RESETn</text>
<text x="10.9" y="83">ESPMode[1]</text>
<text x="10.9" y="86.5">ESPMode[2]</text>
<text x="139.2" y="84.7">FreqChange</text>
<text x="333" y="89.6" transform="rotate(-90 333 89.6)">Vs</text>
<text x="10.9" y="90">ESPMode[3]</text>
<text x="11.9" y="107.7">ESP_Write</text>
<text x="44.8" y="142.9">VDAC</text>
<text x="23.1" y="146.5">S_VDAC_OR_GND</text>
<text x="44.6" y="150">AGND</text>
<text x="122" y="158.8">Vs</text>
<text x="31.2" y="169.4">V1-V2</text>
<text x="7.9" y="176.4">S_VDAC_OR_GND</text>
<text x="225.3" y="181.2" transform="rotate(-90 225.3 181.2)">VsPulse</text>
<text x="93" y="197.4" transform="rotate(-90 93 197.4)">VdiffPulse</text>
<text x="117.7" y="225.5" transform="rotate(-90 117.7 225.5)">V1-V2</text>
<text x="124.8" y="246.8" transform="rotate(-90 124.8 246.8)">FreqChange</text>
<text x="167.1" y="248.6" transform="rotate(-90 167.1 248.6)">EXT_RESETn</text>
<text x="207.7" y="248.6" transform="rotate(-90 207.7 248.6)">TypeMeasure</text>
<text x="250.5" y="260.9">TITLE:</text>
<text x="379.1" y="265.6">REV:</text>
<text x="287.4" y="275.1">Company:</text>
<text x="378.7" y="275.7">Sheet: 1/1</text>
<text x="287.4" y="282.8">Date:</text>
<text x="336.4" y="282.9">Drawn By: Adisorn Sommart</text>
</g>
<g font-size="3.2">
<text x="41.6" y="6.7">1</text>
<text x="110.8" y="6.7">2</text>
<text x="179.9" y="6.7">3</text>
<text x="249.1" y="6.7">4</text>
<text x="318.2" y="6.7">5</text>
<text x="71.1" y="20.9">U1</text>
<text x="45.4" y="28.4">1</text>
<text x="59.3" y="24.6">TANGNANO9K_PCB_</text>
<text x="99" y="28.4">48</text>
<text x="200.2" y="29.9">2</text>
<text x="294.6" y="29.9">J1</text>
<text x="336.1" y="28.2">0.91OLEDDisplay</text>
<text x="345.4" y="24.6">H4</text>
<text x="45.4" y="32">2</text>
<text x="45.4" y="35.5">3</text>
<text x="48.9" y="30.2">38 - IOB31B</text>
<text x="48.9" y="33.7">37 - IOB31A</text>
<text x="79.5" y="30.2">63 - IOR5A</text>
<text x="79.8" y="33.7">86 - IOT8A</text>
<text x="99" y="35.5">46</text>
<text x="99" y="32">47</text>
<text x="189.4" y="33.5">ESP32-DEVKIT</text>
<text x="285.1" y="33.5">MPC4275 DAC</text>
<text x="371.2" y="35.1">GND</text>
<text x="381" y="33.7">1</text>
<text x="4.1" y="41.8">A</text>
<text x="45.4" y="39">4</text>
<text x="48.9" y="37.3">36 - IOB29B</text>
<text x="48.9" y="40.8">39 - IOB33A</text>
<text x="77.8" y="40.8">84 - IOT10A</text>
<text x="79.8" y="37.3">85 - IOT8B</text>
<text x="99" y="39">45</text>
<text x="288.6" y="39.4" transform="rotate(-90 288.6 39.4)">1</text>
<text x="292.1" y="39.4" transform="rotate(-90 292.1 39.4)">2</text>
<text x="295.6" y="39.4" transform="rotate(-90 295.6 39.4)">3</text>
<text x="299.2" y="39.4" transform="rotate(-90 299.2 39.4)">4</text>
<text x="302.7" y="39.4" transform="rotate(-90 302.7 39.4)">5</text>
<text x="306.2" y="39.4" transform="rotate(-90 306.2 39.4)">6</text>
<text x="371.9" y="38.7">VCC</text>
<text x="381" y="37.3">2</text>
<text x="381" y="40.8">3</text>
<text x="405.9" y="41.8">A</text>
<text x="45.4" y="42.5">5</text>
<text x="45.4" y="46.1">6</text>
<text x="48.9" y="44.3">25 - IOB8A</text>
<text x="48.9" y="47.8">26 - IOB8B</text>
<text x="77.8" y="44.3">83 - IOT10B</text>
<text x="77.8" y="47.8">82 - IOT11A</text>
<text x="99" y="46.1">43</text>
<text x="99" y="42.5">44</text>
<text x="371.8" y="45.7">SDA</text>
<text x="371.9" y="42.2">SCK</text>
<text x="381" y="44.3">4</text>
<text x="45.4" y="49.6">7</text>
<text x="45.4" y="53.1">8</text>
<text x="48.9" y="51.4">27 - IOB11A</text>
<text x="77.8" y="51.4">81 - IOT11B</text>
<text x="99" y="53.1">41</text>
<text x="99" y="49.6">42</text>
<text x="45.4" y="56.7">9</text>
<text x="48.9" y="54.9">28 - IOB11B</text>
<text x="48.9" y="58.4">29 - IOB13A</text>
<text x="77.8" y="58.4">79 - IOT12B</text>
<text x="77.8" y="54.9">80 - IOT12A</text>
<text x="99" y="56.7">40</text>
<text x="43.4" y="60.2">10</text>
<text x="43.4" y="63.7">11</text>
<text x="48.9" y="61.9">30 - IOB13B</text>
<text x="48.9" y="65.5">33 - IOB23A</text>
<text x="77.8" y="65.5">76 - IOT37B</text>
<text x="77.8" y="61.9">77 - IOT37A</text>
<text x="99" y="63.7">38</text>
<text x="99" y="60.2">39</text>
<text x="43.4" y="67.2">12</text>
<text x="43.4" y="70.8">13</text>
<text x="48.9" y="69">34 - IOB23B</text>
<text x="77.8" y="69">75 - IOT38A</text>
<text x="99" y="70.8">36</text>
<text x="99" y="67.2">37</text>
<text x="43.4" y="74.3">14</text>
<text x="43.4" y="77.8">15</text>
<text x="48.9" y="72.5">40 - IOB33B</text>
<text x="48.9" y="76.1">35 - IOB29A</text>
<text x="77.8" y="72.5">74 - IOT38B</text>
<text x="77.8" y="76.1">73 - IOT39A</text>
<text x="99" y="77.8">34</text>
<text x="99" y="74.3">35</text>
<text x="43.4" y="81.4">16</text>
<text x="48.9" y="79.6">41 - IOB41A</text>
<text x="48.9" y="83.1">42 - IOB41B</text>
<text x="77.8" y="79.6">72 - IOT39B</text>
<text x="77.8" y="83.1">71 - IOT41A</text>
<text x="99" y="81.4">33</text>
<text x="234.6" y="82">TP9</text>
<text x="43.4" y="84.9">17</text>
<text x="43.4" y="88.4">18</text>
<text x="48.9" y="86.6">51 - IOR17B</text>
<text x="77.8" y="86.6">70 - IOT41B</text>
<text x="99" y="88.4">31</text>
<text x="99" y="84.9">32</text>
<text x="234.6" y="85.1">ESP_Write</text>
<text x="43.4" y="91.9">19</text>
<text x="43.4" y="95.5">20</text>
<text x="48.9" y="90.2">53 - IOR15B</text>
<text x="48.9" y="93.7">54 - IOR15A</text>
<text x="77.5" y="93.7">48 - IOR24B</text>
<text x="93.3" y="90.2">5V</text>
<text x="99" y="95.5">29</text>
<text x="99" y="91.9">30</text>
<text x="120.4" y="93.7">DGND</text>
<text x="120.4" y="90.5">DGND</text>
<text x="235.1" y="93.3">0.1uF</text>
<text x="235.1" y="90.2">C13</text>
<text x="348.5" y="95.5">VS</text>
<text x="348.5" y="92.3">TP1</text>
<text x="43.4" y="99">21</text>
<text x="48.9" y="97.2">55 - IOR14B</text>
<text x="48.9" y="100.8">56 - IOR14A</text>
<text x="77.5" y="97.2">49 - IOR24A</text>
<text x="77.6" y="100.8">31 - IOB15A</text>
<text x="99" y="99">28</text>
<text x="43.4" y="102.5">22</text>
<text x="43.4" y="106">23</text>
<text x="48.9" y="104.3">57 - IOR13A</text>
<text x="48.9" y="107.8">68 - IOT42B</text>
<text x="77.6" y="104.3">32 - IOB15B</text>
<text x="90.2" y="107.8">GND</text>
<text x="99" y="106">26</text>
<text x="99" y="102.5">27</text>
<text x="119.3" y="105.8">0.1uF</text>
<text x="120.3" y="102.2">C14</text>
<text x="4.1" y="111">B</text>
<text x="43.4" y="109.6">24</text>
<text x="48.9" y="111.3">69 - IOT42A</text>
<text x="91.3" y="111.3">3V3</text>
<text x="99" y="109.6">25</text>
<text x="288" y="109.3">R15</text>
<text x="289" y="112.8">1K</text>
<text x="306.3" y="111">SELECT_R1</text>
<text x="338.7" y="111">SELECT_RF</text>
<text x="362.1" y="111">R16</text>
<text x="405.9" y="111">B</text>
<text x="312.2" y="118">1</text>
<text x="345.5" y="118">1</text>
<text x="362.1" y="114.2">1K</text>
<text x="312.2" y="125.1">3</text>
<text x="312.2" y="121.6">2</text>
<text x="345.5" y="125.1">3</text>
<text x="345.5" y="121.6">2</text>
<text x="290.3" y="131.3" transform="rotate(-90 290.3 131.3)">2</text>
<text x="293.9" y="131.3" transform="rotate(-90 293.9 131.3)">1</text>
<text x="297" y="130.1">H1</text>
<text x="364.4" y="131.3" transform="rotate(-90 364.4 131.3)">2</text>
<text x="367.9" y="131.3" transform="rotate(-90 367.9 131.3)">1</text>
<text x="371.1" y="130.1">H2</text>
<text x="57.8" y="137.5">S_VDAC_OR_GND</text>
<text x="272.4" y="132.2">R1_Other</text>
<text x="298.6" y="134">R19 SELECT_R2</text>
<text x="299.5" y="137.5">1K</text>
<text x="339.3" y="135.7">C_TEST</text>
<text x="374.7" y="132.2">Rf_Other</text>
<text x="68.8" y="142.7">1</text>
<text x="141.2" y="142.9">TL072CP</text>
<text x="144.7" y="139.3">U6.1</text>
<text x="182.6" y="141.1">IC1</text>
<text x="312.2" y="141">1</text>
<text x="345.5" y="142.7">2</text>
<text x="68.8" y="149.8">3</text>
<text x="68.8" y="146.3">2</text>
<text x="158.4" y="144.9" transform="rotate(-90 158.4 144.9)">8</text>
<text x="180.9" y="146.3">LM311N</text>
<text x="226.5" y="148.1">R2</text>
<text x="312.2" y="148">3</text>
<text x="312.2" y="144.5">2</text>
<text x="345.5" y="146.3">1</text>
<text x="46.8" y="155.2">IC2</text>
<text x="147.6" y="150.1">2</text>
<text x="167.9" y="153.7">1</text>
<text x="226.5" y="151.3">2.2K</text>
<text x="229.6" y="155.1">VSPULSE</text>
<text x="299.2" y="154.3" transform="rotate(-90 299.2 154.3)">2</text>
<text x="302.7" y="154.3" transform="rotate(-90 302.7 154.3)">1</text>
<text x="305.9" y="153">H3</text>
<text x="339.4" y="155.2">R_TEST</text>
<text x="45.1" y="160.5">LM311N</text>
<text x="94.2" y="160.4">R1</text>
<text x="147.6" y="157.2">3</text>
<text x="229.6" y="158.3">VsPulse</text>
<text x="94.2" y="163.6">2.2K VDIFFPULSE</text>
<text x="94.9" y="167.8">VdiffPulse</text>
<text x="158.4" y="165.2" transform="rotate(-90 158.4 165.2)">4</text>
<text x="271.3" y="167.1">0</text>
<text x="271.3" y="163.9">R4</text>
<text x="294.4" y="162.2">R2_Other</text>
<text x="345.5" y="165.7">1</text>
<text x="345.5" y="162.1">2</text>
<text x="4.1" y="180.1">C</text>
<text x="272.8" y="182.6">LED1</text>
<text x="405.9" y="180.1">C</text>
<text x="260.7" y="190">1k</text>
<text x="260.7" y="186.9">R5</text>
<text x="382.4" y="197.1">-15V</text>
<text x="382.4" y="193.9">-15V</text>
<text x="167.3" y="202.8">3V3</text>
<text x="282.8" y="202.8">AGND</text>
<text x="285.5" y="199.8">AGND</text>
<text x="127.6" y="208.1">100uF</text>
<text x="130.2" y="204.6">C6</text>
<text x="142.2" y="208.1">0.1uF</text>
<text x="144.3" y="204.6">C7</text>
<text x="154" y="204.6">C12</text>
<text x="154.5" y="208.1">0.1uF</text>
<text x="169.9" y="206.3">3V3</text>
<text x="191.2" y="207.7">100uF</text>
<text x="191.2" y="204.5">C8</text>
<text x="203.9" y="208">0.1uF</text>
<text x="206" y="204.5">C10</text>
<text x="218" y="208">0.1uF</text>
<text x="220.1" y="204.5">C11</text>
<text x="257.8" y="208.1">SS-12D10-G5</text>
<text x="389.8" y="208.7">C3</text>
<text x="19.5" y="215.2">U9.1</text>
<text x="86.1" y="214.7">3.3K</text>
<text x="86.1" y="211.6">R8</text>
<text x="297.8" y="215.4">1</text>
<text x="324.2" y="215.1">U7</text>
<text x="350.2" y="213.3">V-</text>
<text x="356.3" y="211.9">3</text>
<text x="371.5" y="215.1">0.1uF</text>
<text x="374.3" y="211.6">C4</text>
<text x="16" y="218.7">TL072CP</text>
<text x="33.2" y="220.7" transform="rotate(-90 33.2 220.7)">8</text>
<text x="302.3" y="216.8">GND</text>
<text x="346.6" y="220.3">GND</text>
<text x="356.3" y="218.9">4</text>
<text x="390.5" y="216.5">100uF</text>
<text x="22.3" y="226">2</text>
<text x="54.3" y="227">3.3K</text>
<text x="54.3" y="223.9">R7</text>
<text x="260.7" y="223.1" transform="rotate(-90 260.7 223.1)">1</text>
<text x="267.8" y="223.1" transform="rotate(-90 267.8 223.1)">2</text>
<text x="274.8" y="223.1" transform="rotate(-90 274.8 223.1)">3</text>
<text x="292.8" y="226.5">VIN</text>
<text x="297.8" y="222.5">2</text>
<text x="302.3" y="223.9">VIN</text>
<text x="349.1" y="227.4">V+</text>
<text x="356.3" y="226">5</text>
<text x="373.6" y="225.7">C5</text>
<text x="390.5" y="227.4">C9</text>
<text x="22.3" y="233">3</text>
<text x="42.7" y="229.5">1</text>
<text x="72.4" y="229.3">U10.1</text>
<text x="72.4" y="232.8">TL072CP</text>
<text x="106" y="233.4">TP8</text>
<text x="292.8" y="229.7">Vin</text>
<text x="373.3" y="229.2">0.1uF</text>
<text x="390.5" y="230.7">100uF</text>
<text x="87.8" y="234.8" transform="rotate(-90 87.8 234.8)">8</text>
<text x="105.5" y="236.3">V1-V2</text>
<text x="21.2" y="245.6">V1</text>
<text x="21.2" y="242.5">TP2</text>
<text x="33.2" y="241.1" transform="rotate(-90 33.2 241.1)">4</text>
<text x="77" y="240.1">2</text>
<text x="97.4" y="243.6">1</text>
<text x="267.8" y="240.5" transform="rotate(-90 267.8 240.5)">1</text>
<text x="271.3" y="240.5" transform="rotate(-90 271.3 240.5)">3</text>
<text x="274.8" y="240.5" transform="rotate(-90 274.8 240.5)">2</text>
<text x="276.4" y="245.7">DC2</text>
<text x="311.7" y="241.6">LM1117T-3.3/NOPB</text>
<text x="327.7" y="245.4">1</text>
<text x="351.6" y="241.6">U11</text>
<text x="378.8" y="243.4">+15V</text>
<text x="4.1" y="249.3">D</text>
<text x="77" y="247.2">3</text>
<text x="106.3" y="248.6">R10</text>
<text x="134.8" y="250.1">10K</text>
<text x="134.8" y="246.9">R11</text>
<text x="177.1" y="250.1">10K</text>
<text x="177.1" y="246.9">R14</text>
<text x="217.7" y="250.1">10K</text>
<text x="217.7" y="246.9">R3</text>
<text x="276.4" y="248.9">DCJACK</text>
<text x="327.7" y="248.9">2</text>
<text x="331.2" y="247.2">GND</text>
<text x="331.2" y="250.7">OUTPUT</text>
<text x="378.9" y="246.9">+15V</text>
<text x="405.9" y="249.3">D</text>
<text x="22.3" y="256">6</text>
<text x="54.3" y="257">3.3K</text>
<text x="54.3" y="253.9">R6</text>
<text x="87.8" y="255.2" transform="rotate(-90 87.8 255.2)">4</text>
<text x="107.3" y="252.2">1K</text>
<text x="138.4" y="257.7">1</text>
<text x="141.5" y="252.2">MODE</text>
<text x="152.4" y="257.7">2</text>
<text x="180.7" y="257.7">1</text>
<text x="183.8" y="252.2">EXT_RESETN</text>
<text x="194.7" y="257.7">2</text>
<text x="221.3" y="257.7">1</text>
<text x="224.4" y="252.2">TYPEMEASURE</text>
<text x="235.3" y="257.7">2</text>
<text x="327.7" y="252.4">3</text>
<text x="331.2" y="254.2">INPUT</text>
<text x="22.3" y="263">5</text>
<text x="42.7" y="259.5">7</text>
<text x="73" y="261">R9</text>
<text x="73" y="264.1">3.3K</text>
<text x="144.3" y="264.5">C1</text>
<text x="186.6" y="264.5">C2</text>
<text x="227.2" y="264.5">C15</text>
<text x="21.2" y="275.6">V2 TL072CP</text>
<text x="21.2" y="272.5">TP3</text>
<text x="30" y="271.6">U9.2</text>
<text x="139.1" y="275.1">0.1uF</text>
<text x="179.7" y="275.1">0.1uF</text>
<text x="220.2" y="275.1">0.1uF</text>
<text x="41.6" y="287.5">1</text>
<text x="110.8" y="287.5">2</text>
<text x="179.9" y="287.5">3</text>
<text x="249.1" y="287.5">4</text>
<text x="318.2" y="287.5">5</text>
</g>
<g font-size="2.1">
<text x="171.2" y="40.4">EN</text>
<text x="225" y="40.4">D23</text>
<text x="171.1" y="47.5">VN</text>
<text x="171.4" y="44">VP</text>
<text x="181.7" y="45.7">VP</text>
<text x="181.7" y="42.2">EN</text>
<text x="213" y="45.7">D22</text>
<text x="213" y="42.2">D23</text>
<text x="225" y="47.5">TX0</text>
<text x="225" y="44">D22</text>
<text x="169.8" y="51">D34</text>
<text x="181.7" y="52.8">D34</text>
<text x="181.7" y="49.2">VN</text>
<text x="213.1" y="52.8">RX0</text>
<text x="213.3" y="49.2">TX0</text>
<text x="225" y="51">RX0</text>
<text x="169.8" y="58.1">D32</text>
<text x="169.8" y="54.6">D35</text>
<text x="181.7" y="59.8">D32</text>
<text x="181.7" y="56.3">D35</text>
<text x="213" y="59.8">D19</text>
<text x="213" y="56.3">D21</text>
<text x="225" y="58.1">D19</text>
<text x="225" y="54.6">D21</text>
<text x="169.8" y="65.1">D25</text>
<text x="169.8" y="61.6">D33</text>
<text x="181.7" y="63.3">D33</text>
<text x="213" y="63.3">D18</text>
<text x="225" y="65.1">D5</text>
<text x="225" y="61.6">D18</text>
<text x="169.8" y="68.7">D26</text>
<text x="181.7" y="70.4">D26</text>
<text x="181.7" y="66.9">D25</text>
<text x="213.3" y="70.4">TX2</text>
<text x="214.4" y="66.9">D5</text>
<text x="225" y="68.7">TX2</text>
<text x="169.8" y="75.7">D14</text>
<text x="169.8" y="72.2">D27</text>
<text x="181.7" y="77.5">D14</text>
<text x="181.7" y="73.9">D27</text>
<text x="213.1" y="73.9">RX2</text>
<text x="214.4" y="77.5">D4</text>
<text x="225" y="75.7">D4</text>
<text x="225" y="72.2">RX2</text>
<text x="169.8" y="82.8">D13</text>
<text x="169.8" y="79.2">D12</text>
<text x="181.7" y="81">D12</text>
<text x="214.4" y="81">D2</text>
<text x="225" y="82.8">D15</text>
<text x="225" y="79.2">D2</text>
<text x="167.9" y="86.3">GND2</text>
<text x="170.2" y="89.8">VIN</text>
<text x="181.7" y="88">GND2</text>
<text x="181.7" y="84.5">D13</text>
<text x="212.5" y="88">GND</text>
<text x="213" y="84.5">D15</text>
<text x="225" y="89.8">3V3</text>
<text x="225" y="86.3">GND</text>
<text x="181.7" y="91.6">VIN</text>
<text x="213.2" y="91.6">3V3</text>
<text x="198.7" y="148.4" transform="rotate(-90 198.7 148.4)">8</text>
<text x="202.2" y="148.4" transform="rotate(-90 202.2 148.4)">5</text>
<text x="192.4" y="153.3">2</text>
<text x="212.1" y="153.3">6</text>
<text x="192.4" y="160.4">3</text>
<text x="212.1" y="156.9">7</text>
<text x="56.5" y="167.4">2</text>
<text x="62.9" y="162.5" transform="rotate(-90 62.9 162.5)">8</text>
<text x="66.4" y="162.5" transform="rotate(-90 66.4 162.5)">5</text>
<text x="76.3" y="167.4">6</text>
<text x="76.3" y="171">7</text>
<text x="198.7" y="168.1" transform="rotate(-90 198.7 168.1)">4</text>
<text x="202.2" y="168.1" transform="rotate(-90 202.2 168.1)">1</text>
<text x="56.5" y="174.5">3</text>
<text x="62.9" y="182.2" transform="rotate(-90 62.9 182.2)">4</text>
<text x="66.4" y="182.2" transform="rotate(-90 66.4 182.2)">1</text>
</g>
<g font-size="1.1">
<text x="201.1" y="151.4" transform="rotate(-90 201.1 151.4)">V+</text>
<text x="204.7" y="153.1" transform="rotate(-90 204.7 153.1)">ON</text>
<text x="207.3" y="154" transform="rotate(-90 207.3 154)">ON/STR</text>
<text x="65.3" y="165.5" transform="rotate(-90 65.3 165.5)">V+</text>
<text x="68.8" y="167.3" transform="rotate(-90 68.8 167.3)">ON</text>
<text x="201.1" y="165.5" transform="rotate(-90 201.1 165.5)">V-</text>
<text x="204.7" y="164.6" transform="rotate(-90 204.7 164.6)">GND</text>
<text x="71.5" y="168.1" transform="rotate(-90 71.5 168.1)">ON/STR</text>
<text x="65.3" y="179.6" transform="rotate(-90 65.3 179.6)">V-</text>
<text x="68.8" y="178.7" transform="rotate(-90 68.8 178.7)">GND</text>
</g>
</svg>
